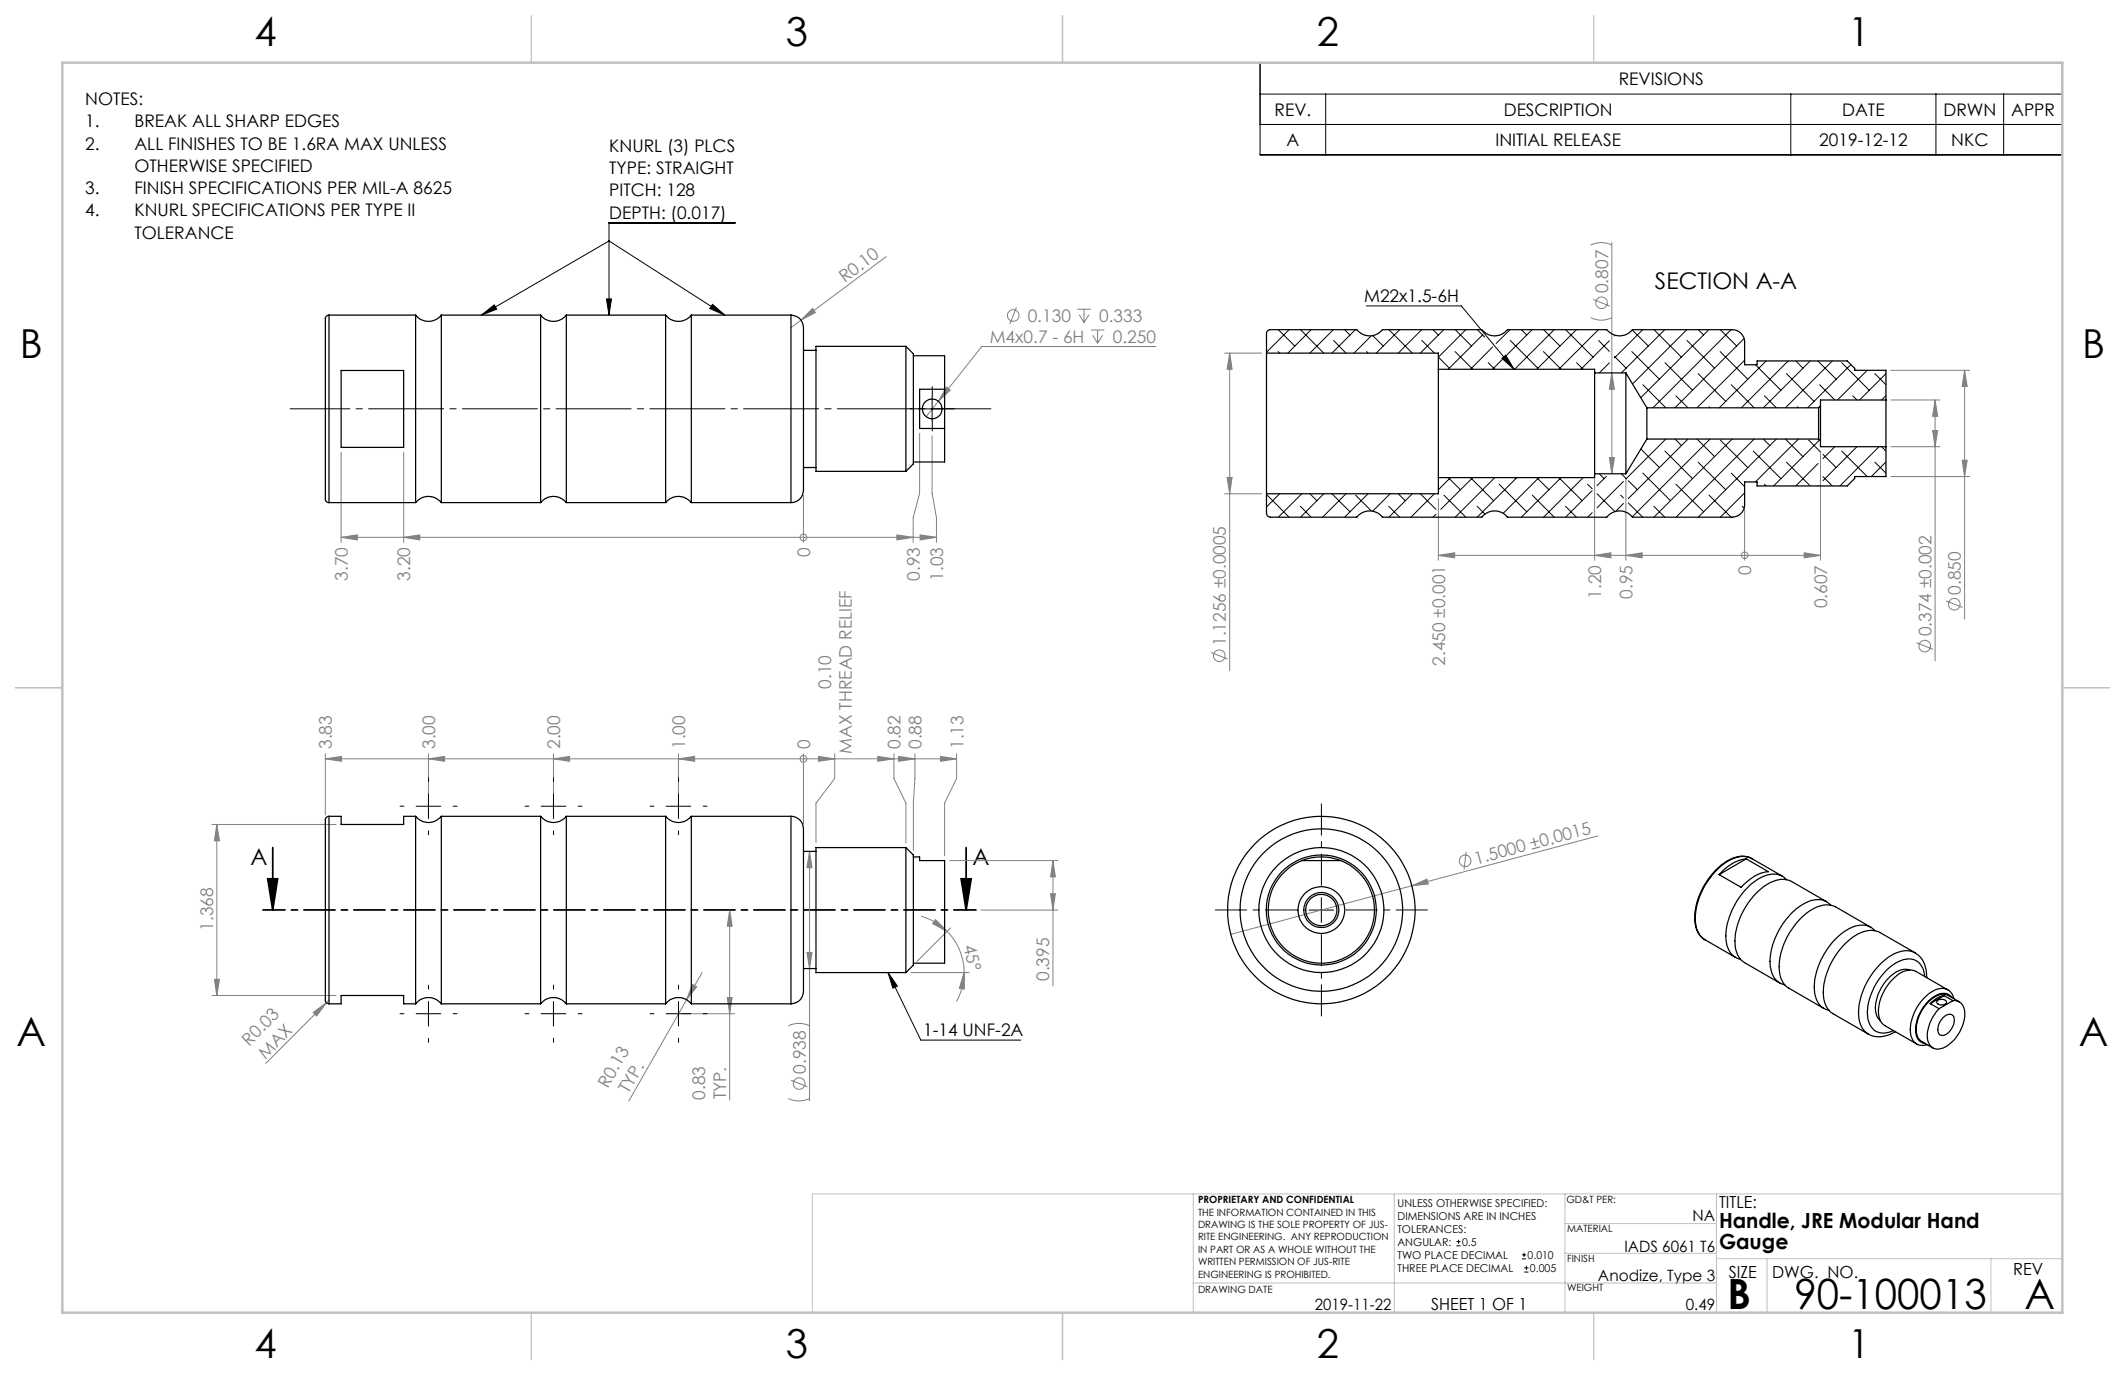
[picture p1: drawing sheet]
<svg xmlns="http://www.w3.org/2000/svg" width="432mm" height="279mm" viewBox="0 0 432 279" stroke-linecap="round" stroke-linejoin="round" font-family="sans-serif">
<g fill="none" stroke="#808080" stroke-width=".2">
<path d="M180.1 52.1l-17.3 13M323.2 49.8a4.6 4.6 0 0 1 4.3 0M327.5 49.3v47M162.8 65.1l-2.1 1.5M165.1 62.7l.6 .8-2.9 1.6zM192.3 78.6l.8 .7-2.4 2.2zM206.6 62.4l-1.4 3.4M218.9 62.8h2.8M219.3 63.9l1 1.6M220.3 62.8v2.7M221.3 63.9l-1 1.6M221.7 67.1h2.7"/>
<path d="M222 68.1l1 1.6M223 67.1v2.6M224 68.1l-1 1.6M234.9 70.4h-35.4l-8.8 11.1M248.8 71.8h7.6M249.9 71.8v64.5M249.9 71.8l.5 3.2h-1.1zM323.2 64.6l.3 .1a4.7 4.7 0 0 0 4-.1M323.7 60.9l3.4 1.3M327.5 75.8l.5 3.3h-1zM384.2 75.2h16M399.2 75.2v50.6"/>
<path d="M399.2 75.2l.5 3.3h-1zM69.3 91.9v18.3M82 91.9v18.3M186.9 88.1v12.1l-1.3 5v5M189.4 88.6v11.6l.9 5v5M190.7 81.5l-2.5 3.2M249.3 97h1.1l-.5 3.3zM324 97.3v16.5M327 93h1l-.5 3.3zM330.4 97.3v16.5M369.9 91.8v22M384.2 96.8h16"/>
<path d="M384.2 81.3h10M384.2 90.8h10M392.7 87.5h1l-.5 3.3zM393.2 81.3v53M393.2 81.3l.5 3.3h-1zM398.7 93.5h1l-.5 3.3zM69.3 109.2l3.3-.5v1zM69.3 109.2h121M82 109.2l3.3-.5v1zM163.3 109.2h.1M163.3 100.6v9.6M182.2 108.7l3.4 .5-3.4 .5z"/>
<path d="M187 108.7l3.3 .5-3.3 .5zM248.8 100.3h7.6M292.3 112.9l3.3-.6v1zM292.3 112.9h77.6M292.3 101.3v12.5M324 112.9l3.3-.6v1zM330.4 112.9l3.3-.6v1zM354.5 103.5v10.3M354.5 112.9h.1M366.6 112.3l3.3 .6-3.3 .4zM246.1 132.6l3.3 1.3M389.4 130.6l3.4 1.3"/>
<path d="M395.4 122.1l3.4 1.3M66.1 154.2h128.3M66.1 153.2v12.4M66.1 154.2l3.3-.5v1zM87.1 153.2v9.6M87.1 154.2l3.2-.5v1zM112.5 153.2v9.6M112.5 154.2l3.2-.5v1zM137.9 153.2v9.6M137.9 154.2l3.2-.5v1zM163.3 154.2h.1M163.3 153.2v14.2"/>
<path d="M166.3 153.7l3.3 .5-3.3 .5zM169.6 153.2v5l-3.8 5v8M178.4 153.7l3.2 .5-3.2 .5zM181.6 153.2v5l2.5 5v8M182.6 153.7l3.3 .5-3.3 .5zM185.9 153.2v5l-.3 5v9.6M191.1 153.7l3.3 .5-3.3 .5zM194.4 153.2v5l-2.5 5v10.7M43.1 167.5h25.2M44.1 167.5l.5 3.4h-1zM44.1 167.5v34.8M164.5 173l.5 3.3h-1z"/>
<path d="M164.5 173v50.7M193 174.9h21.9M214 174.9l.5 3.3h-1zM214 174.9v25.4M286.9 180l3-1.4 .3 1zM297.9 173.1l-.4 3.6M324.7 169.9l-74.6 20M43.6 199h1l-.5 3.3zM142.7 197.6l-14.9 26.1M148.3 184.9l.5 3.3h-1zM148.3 184.9v38.6M164 193.5h1l-.5 3.3z"/>
<path d="M185.1 197.6h11.8M187.2 186.2a12.2 12.2 0 0 1 5.2 3.1M190.1 186.9l2.3 2.4-2.9-1.6zM192.4 189.3a11.7 11.7 0 0 1 3.5 8.3M193.1 188.6l-6.8 6.8M195.9 197.6l.1 3.4-1.1-.2zM195.9 197.6a11.9 11.9 0 0 1-1.6 5.9M199.3 184.9h15.6M213.5 181.6h1l-.5 3.3zM43.1 202.3h25.2M63.6 205.7l2.7-1.9-2 2.6zM66.3 203.8l-12.3 12.3"/>
<path d="M66.9 203.2l-.6 .6M138.9 206h10.4M140.7 200l.9 .5-2.1 2.6zM147.8 202.7h1l-.5 3.3zM160.2 208.5a4.9 4.9 0 0 1 4.3 0M160.7 219.5l3.4 1.3M160.2 223.2a4.9 4.9 0 0 0 4.3 0"/>
<circle cx="205.9" cy="64.1" r="1.18"/>
<circle cx="325.4" cy="61.5" r="1.18"/>
<circle cx="163.3" cy="109.2" r=".68"/>
<circle cx="354.5" cy="112.8" r=".67"/>
<circle cx="247.8" cy="133.2" r="1.18"/>
<circle cx="391.1" cy="131.3" r="1.18"/>
<circle cx="397.1" cy="122.8" r="1.18"/>
<circle cx="163.2" cy="154.2" r=".69"/>
<circle cx="297.7" cy="174.9" r="1.17"/>
<circle cx="162.4" cy="220.2" r="1.18"/>
</g>
<g fill="none" stroke="#000" stroke-width=".2">
<path d="M256 12.7h163.1v18.8h-163.1zM256 19.1h163.1M269.4 19.1v12.4M363.9 19.1v12.4M393.4 19.1v12.4M407.1 19.1v12.4M419.1 25.3h-163.1M149.4 45.3h-25.6v18.7M97.8 64l26-15 23.5 15M97.8 64l2.6-2.1 .5 .9zM123.2 60.7h1l-.4 3.3zM144.8 61.8l2.5 2.2-3.1-1.3z"/>
<path d="M277.6 62.2h19.3l10.8 12.8M305.2 72.8l.8-.6 1.7 2.8zM186.9 83.1h5M189.4 80.6v5M84.6 163.8h5M87.1 161.3v5M110 163.8h5M112.5 161.3v5M135.4 163.8h5M137.9 161.3v5M180.4 197.6l2 2.8-1 .4zM180.4 197.6l6.7 13.7h20.3"/>
<path d="M266 184.9h5M268.5 182.4v5M84.6 206h5M87.1 203.5v5M110 206h5M112.5 203.5v5M135.4 206h5M137.9 203.5v5M295.9 253.2h.9M295.9 252.3h.9M296.4 251.9v.8M309.3 255.8h.8"/>
<path d="M309.3 255h.8M309.7 254.6v.8M309.7 258.5h.9M309.7 257.6h.9M310.2 257.2v.9"/>
</g>
<path d="M54.4 178.6h2l-1 6.3zM55.4 172.2v12.7M195.3 178.6h2l-1 6.3zM196.3 172.2v12.7" fill="none" stroke="#000" stroke-width=".35"/>
<path d="M268.5 179.9v-16.5M263.5 184.9h-16.5M268.5 189.9v16.6M273.5 184.9h16.6" fill="none" stroke="#000" stroke-width=".2" stroke-dasharray="15.2 1.3 1.3 1.3" stroke-dashoffset="8.9"/>
<path d="M59 83.1h142.3" fill="none" stroke="#000" stroke-width=".2" stroke-dasharray="15.2 1.3 1.3 1.3" stroke-dashoffset="3.1"/>
<path d="M198.3 184.9h-144.9" fill="none" stroke="#000" stroke-width=".35" stroke-dasharray="6.3 1.3 1.3 1.3" stroke-dashoffset="1.8"/>
<path d="M242.5 242.6v24.1M283.3 242.6v24.1M318 242.6v24.1M318 254.7h30.8M318 248.6h30.8M348.8 242.6v24.1M348.8 255.8h70.3M359.1 255.8v10.9M404.6 255.8v10.9M419.1 242.6h-254v24.1M242.5 260.7h106.3" fill="none" stroke="#c0c0c0" stroke-width=".2"/>
<path d="M108 3.2v9.5M215.9 3.2v9.5M323.8 3.2v9.5M3.1 139.7h9.6M419.1 139.7h9.5M108 266.7v9.6M215.9 266.7v9.6M323.8 266.7v9.6" fill="none" stroke="#c0c0c0" stroke-width=".25"/>
<path d="M12.7 12.7h406.4v254h-406.4z" fill="none" stroke="#c0c0c0" stroke-width=".5"/>
<g fill="none" stroke="#000" stroke-width=".2" stroke-dasharray="15.2 1.3 1.3 1.3">
<path d="M186.9 83.1h-2M189.4 80.6v-2M189.4 85.6v2M191.9 83.1h2M87.1 158.8v-.8M112.5 158.8v-.8M137.9 158.8v-.8M82.1 163.8h-.8M87.1 168.8v.8M92.1 163.8h.8M107.5 163.8h-.8M112.5 168.8v.8"/>
<path d="M117.5 163.8h.8M132.9 163.8h-.8M137.9 168.8v.8M142.9 163.8h.8M82.1 206h-.8M87.1 201v-.8M87.1 211v.8M92.1 206h.8M107.5 206h-.8M112.5 201v-.8M112.5 211v.8M117.5 206h.8"/>
<path d="M132.9 206h-.8M137.9 201v-.8M137.9 211v.8M142.9 206h.8"/>
</g>
<g fill="#000">
<path d="M305.2 72.8l.8-.6 1.7 2.8z"/>
<path d="M195.3 178.6h2l-1 6.3zM54.4 178.6h2l-1 6.3z"/>
</g>
<g fill="#808080">
<path d="M192.3 78.6l.8 .7-2.4 2.2z"/>
<path d="M286.9 180l3-1.4 .3 1z"/>
<path d="M165.1 62.7l.6 .8-2.9 1.6z"/>
<path d="M63.6 205.7l2.7-1.9-2 2.6z"/>
<path d="M140.7 200l.9 .5-2.1 2.6z"/>
<path d="M147.8 202.7h1l-.5 3.3zM148.3 184.9l.5 3.3h-1zM213.5 181.6h1l-.5 3.3zM214 174.9l.5 3.3h-1zM366.6 112.3l3.3 .6-3.3 .4zM330.4 112.9l3.3-.6v1zM292.3 112.9l3.3-.6v1zM324 112.9l3.3-.6v1z"/>
<path d="M166.3 153.7l3.3 .5-3.3 .5zM182.6 153.7l3.3 .5-3.3 .5zM137.9 154.2l3.2-.5v1zM112.5 154.2l3.2-.5v1zM87.1 154.2l3.2-.5v1zM66.1 154.2l3.3-.5v1zM178.4 153.7l3.2 .5-3.2 .5zM191.1 153.7l3.3 .5-3.3 .5zM182.2 108.7l3.4 .5-3.4 .5zM187 108.7l3.3 .5-3.3 .5zM82 109.2l3.3-.5v1zM69.3 109.2l3.3-.5v1z"/>
<path d="M195.9 197.6l.1 3.4-1.1-.2zM190.1 186.9l2.3 2.4-2.9-1.6z"/>
<path d="M327 93h1l-.5 3.3zM327.5 75.8l.5 3.3h-1z"/>
<path d="M44.1 167.5l.5 3.4h-1zM43.6 199h1l-.5 3.3zM164.5 173l.5 3.3h-1zM164 193.5h1l-.5 3.3zM399.2 75.2l.5 3.3h-1zM398.7 93.5h1l-.5 3.3zM393.2 81.3l.5 3.3h-1zM392.7 87.5h1l-.5 3.3zM249.9 71.8l.5 3.2h-1.1zM249.3 97h1.1l-.5 3.3z"/>
</g>
<path d="M180.4 197.6l2 2.8-1 .4zM123.2 60.7h1l-.4 3.3zM144.8 61.8l2.5 2.2-3.1-1.3zM97.8 64l2.6-2.1 .5 .9z" fill="#000"/>
<g fill="none" stroke="#000" stroke-width=".25">
<path d="M66.9 64a.94 .94 0 0 0-.8 1.4v35.5a.87 .87 0 0 0 .8 1.2M66.9 64v38.1M66.9 64h17.6M69.3 75.3h12.7v15.6h-12.7zM84.5 64a3.3 3.3 0 0 0 5.2 0M84.5 64v38.1M89.7 64v38.1M89.7 64h20.2M109.9 64a3.3 3.3 0 0 0 5.2 0M109.9 64v38.1M115.1 64v38.1M115.1 64h20.2"/>
<path d="M135.3 64a3.3 3.3 0 0 0 5.2 0M135.3 64v38.1M140.5 64v38.1M140.5 64h20.2M160.7 64a2.84 2.84 0 0 1 2.6 3.5v30.9a3.7 3.7 0 0 1-1.2 3.3l-.9 .4h-.5M160.7 64v38.1M163.3 71.2h2.5M184.1 70.4l1.5 1.5v22.4l-1.5 1.5M184.1 70.4v25.4M184.1 70.4h-18.3v25.4h18.3M185.6 72.3h6.3v6.8M191.9 79.1h-5v8h5"/>
<path d="M191.9 79.1v8M257.4 71.8v-4.1a.78 .78 0 0 1 .7-.7h17.6a3.3 3.3 0 0 0 5.2 0h20.2a3.3 3.3 0 0 0 5.2 0h20.2a3.3 3.3 0 0 0 5.2 0h20.3a2.53 2.53 0 0 1 2.5 2.5v4.6h2.5v-.8h18.4l1.5 1.6v.3h6.3v6.1M257.4 71.8v28.5M257.4 71.8h34.9v3.2M292.3 75v22M292.3 75h31.7v.8M324 75.8v20.5M324 75.8h6.4M330.4 75.8v20.5M330.4 75.8l4.2 7.1M163.3 95h2.5M191.9 87.1v6.8h-6.3"/>
<path d="M292.3 97v3.3h-34.9M324 96.3v.7h-31.7M324 96.3h6.4M334.6 82.9v6.3M334.6 82.9h34.9M334.6 89.2l-4.2 7.1M334.6 89.2h34.9M369.5 82.9v6.3M369.5 89.2l.4 .4M369.9 82.5v7.1M369.9 89.6v1.2h13.3M369.9 82.5l-.4 .4"/>
<path d="M383.2 90.8v6h-6.3v.4l-1.5 1.5h-18.4v-.8h-2.5v4.7a2.53 2.53 0 0 1-2.5 2.5h-20.3a3.3 3.3 0 0 0-5.2 0h-20.2a3.3 3.3 0 0 0-5.2 0h-20.2a3.3 3.3 0 0 0-5.2 0h-17.6a.85 .85 0 0 1-.7-.8v-4M383.2 81.3v9.5M383.2 81.3h-13.3v1.2M66.9 102.1h17.6M84.5 102.1a3.3 3.3 0 0 1 5.2 0M89.7 102.1h20.2M109.9 102.1a3.3 3.3 0 0 1 5.2 0M115.1 102.1h20.2M135.3 102.1a3.3 3.3 0 0 1 5.2 0M140.5 102.1h20.2M66.9 165.9a.81 .81 0 0 0-.8 1.1v35.5a1.15 1.15 0 0 0 .5 1.4l.3 .1M66.9 165.9h2.4v1.6h12.7v-1.6h2.5"/>
<path d="M66.9 165.9v38.1M84.5 165.9a3.3 3.3 0 0 0 5.2 0M84.5 165.9v38.1M89.7 165.9v38.1M89.7 165.9h20.2M109.9 165.9a3.3 3.3 0 0 0 5.2 0M109.9 165.9v38.1M115.1 165.9v38.1M115.1 165.9h20.2M135.3 165.9a3.3 3.3 0 0 0 5.2 0M135.3 165.9v38.1M140.5 165.9v38.1"/>
<path d="M140.5 165.9h20.2M160.7 165.9a2.86 2.86 0 0 1 2.6 3.6v30.9a3.6 3.6 0 0 1-1.2 3.2l-1.4 .4M160.7 165.9v38.1M163.3 173h2.5M184.1 172.2v25.4M184.1 172.2h-18.3v25.4h18.3M184.1 172.2l1.5 1.5v22.4l-1.5 1.5M185.6 174.1h1.3v.8h5v20.8h-6.3M264.5 174.9a10.8 10.8 0 0 0-4.6 16.6 10.8 10.8 0 0 0 17.2 0 10.8 10.8 0 0 0-4.6-16.6M264.5 174.9a11.1 11.1 0 0 1 8 0M264.5 174.9h8M354.8 174.5a8.7 8.7 0 0 0-5.5 3.2"/>
<path d="M354.8 174.5l4.5 2.6a8.4 8.4 0 0 0-5.5 3.2l-4.5-2.6M354.8 174.5l-5.5 3.2M356 174.5a4.7 4.7 0 0 0-4.9 .5 14.4 14.4 0 0 0-6.5 12.6 4 4 0 0 0 1.9 3.4l6.2 3.6M356 174.5l6.2 3.5M356 174.5a5.2 5.2 0 0 0-5.8 .9 14.6 14.6 0 0 0-5.8 11.8 4.7 4.7 0 0 0 2.1 3.8M363 178.8a3.9 3.9 0 0 0-4.8-.7 14.3 14.3 0 0 0-7.1 9.2 7.2 7.2 0 0 0 .9 6.8l1 .6 .7 .2M163.3 196.8h2.5M371.2 183.2l-7.2-4.1a4.8 4.8 0 0 0-4.8 .6 14.5 14.5 0 0 0-6.6 12.6 4.2 4.2 0 0 0 1.9 3.3l7.1 4.1M372 183.9a3.7 3.7 0 0 0-4.8-.6 14.3 14.3 0 0 0-7.5 13.1 3.9 3.9 0 0 0 3 3.7M380.2 188.4l-7.2-4.1a5.5 5.5 0 0 0-5.8 1.2 14.6 14.6 0 0 0-5.6 12 4 4 0 0 0 1.9 3.3l7.1 4.1M381 189.1a3.6 3.6 0 0 0-4.3-.8 14.1 14.1 0 0 0-7.8 9.9 6.9 6.9 0 0 0 1.1 6.2l.6 .5 1.1 .4M388 197.1a3.6 3.6 0 0 0-3.6 1.1 8.6 8.6 0 0 0-3.2 7.8l.3 .7 .6 .7"/>
<path d="M389.1 193.6l-7.1-4.1a4.8 4.8 0 0 0-4.9 .5 14.5 14.5 0 0 0-6.5 12.7 4.2 4.2 0 0 0 1.9 3.3l7.1 4.1M391.1 198.4a3.3 3.3 0 0 0-4.4-3.4 12.3 12.3 0 0 0-7.1 9.2 5.4 5.4 0 0 0 1.2 5.1 3.7 3.7 0 0 0 3.9 .1M391.5 198.6a5 5 0 0 0-3.2-5.3 7.2 7.2 0 0 0-6.3 2.7 14 14 0 0 0-4.2 11.3 4.1 4.1 0 0 0 1.8 2.8M66.9 204h2.4v-1.7h12.7v1.7h2.5M84.5 204a3.3 3.3 0 0 1 5.2 0M89.7 204h20.2M109.9 204a3.3 3.3 0 0 1 5.2 0M115.1 204h20.2M135.3 204a3.3 3.3 0 0 1 5.2 0M140.5 204h20.2M385.2 209.7a5.5 5.5 0 0 1-5.6 .4M392.2 203.9l1.8 1.1"/>
<path d="M393.7 203.3a1.15 1.15 0 0 1 1.8 .4 1.21 1.21 0 0 1-1.9 0zM394.7 206.9a1.42 1.42 0 0 1 2.3-.3 3.2 3.2 0 0 1-2.3 3.8 1.17 1.17 0 0 1-.9-1.8l.4-.9zM395 202.3a4.9 4.9 0 0 0-2.8 1.6M395 202.3l1.8 1M395 202.3l-2.8 1.6M395.8 201.2l-6.4-3.8a3.8 3.8 0 0 0-4.4 1.2 9.1 9.1 0 0 0-3.2 8.1l.5 1 .7 .7 6.5 3.7M396.6 202.7a2.37 2.37 0 0 0-3.4-.3 8.2 8.2 0 0 0-3.8 8 2.06 2.06 0 0 0 1.8 1.7M396.8 203.3a2.15 2.15 0 0 1 2.4 2.4 8 8 0 0 1-4.7 7.3 2.21 2.21 0 0 1-2.9-2.4 8.4 8.4 0 0 1 2.4-5.6M396.8 203.3l-2.8 1.7M397 202.9a2.55 2.55 0 0 0-4-1.6 9.4 9.4 0 0 0-4.7 9.2 2.39 2.39 0 0 0 3.3 1.8M398.1 203.6l-2.2-1.3a3.2 3.2 0 0 0-3.7 .9 8.2 8.2 0 0 0-2.8 6.7l.4 1 .4 .5 2.5 1.5"/>
<circle cx="189.4" cy="83.1" r="2.01"/>
<circle cx="268.5" cy="184.9" r="3.5"/>
<circle cx="268.5" cy="184.9" r="4.8"/>
<circle cx="268.5" cy="184.9" r="11.2"/>
<circle cx="268.5" cy="184.9" r="12.7"/>
<circle cx="268.5" cy="184.9" r="16.5"/>
<circle cx="268.5" cy="184.9" r="3.2"/>
<circle cx="268.5" cy="184.9" r="19.1"/>
</g>
<g fill="none" stroke="#000" stroke-width=".2">
<path d="M259.7 71.4l.3 .4M259.8 67l3.3 3.3M261.9 67l-4.5 4.6M264.3 67l4.7 4.8M266.4 67l-4.7 4.8M270.9 67l-4.7 4.8M271 69.2l2.5 2.6M273.2 67l1.1 1.1M275.4 67l-4.7 4.8M277.7 71.4l.3 .4M278.7 68.2l-3.6 3.6M278.9 68.2l2.2 2.1"/>
<path d="M282.2 67l4.8 4.8M284.4 67l-4.8 4.8M288.9 67l-4.8 4.8M288.9 69.2l2.6 2.6M291.2 67l1.1 1.1M293.4 67l-4.8 4.8M295.7 71.4l3.6 3.6M295.7 67l3.3 3.3M297.9 67l-5.6 5.6 2.2 2.2M300.2 67l1.5 1.5M301.3 68l-7 7M302.4 73.7l1.3 1.3"/>
<path d="M303.3 70.5l-4.5 4.5M305.3 73l-2 2M306.8 67l-2.8 2.8M306.9 69.2l5.6 5.6M309.1 67l1.1 1.1M311.3 67l-5.2 5.2M313.6 71.4l3.6 3.6M313.7 67l3.3 3.3M315.8 67l-8 8M318.1 67l5.6 5.6M320.3 67l-8 8M320.4 73.7l1.3 1.3"/>
<path d="M324.8 67l-8 8M324.8 69.2l2.2 2.2M327 73.7l-2 2.1M327 69.3l-5.8 5.7M328 72.4l2.4 2.4M328.2 68.1l-.2 .2M331.6 71.4l5.6 5.6M331.7 67.1l3.2 3.2M333.8 67l-5.8 5.7M333.8 78.2l4.7 4.7M336.1 67l5.6 5.6M338.3 67l-8.8 8.8"/>
<path d="M338.3 73.7l5.6 5.6M342.8 67l-11.1 11M342.8 69.2l5.6 5.6M345.1 75.9l5.6 5.7M345.1 67l1.1 1.1M347.2 67l-13.8 13.8M349.5 71.4l5.6 5.6M349.6 67l3.3 3.3M351.8 67l-15.9 15.9M351.8 78.2l4.6 4.7M354.4 68.8l-14 14.1M354.5 73.2l-9.7 9.7"/>
<path d="M356.7 74.1l5.2 5.2M358.9 73.3l-9.5 9.6M363 75.9l5.6 5.7M363.4 73.3l-9.6 9.6M364.9 73.3l1.5 1.5M367.8 73.3l-9.5 9.6M369.4 73.3l3.7 3.7M369.7 78.2l3.2 3.1M372.3 73.3l-9.5 9.6M374.2 73.7l5.6 5.6M376.1 74.1l-8.8 8.8M379.4 75.2l-6 6.1"/>
<path d="M381 75.9l2.2 2.3M383.2 75.9l-5.3 5.4M294.3 97l2.5 2.5M294.7 97l-2.4 2.5M298.8 97l4.7 4.7M299.3 97l-6.5 6.5M303.7 97l-8 8.1M304.6 98.4l5.6 5.6M307.8 97l.2 .3M308.2 97l-8 8.1M312.3 97l2.4 2.5M312.7 97l-7.3 7.3"/>
<path d="M316.8 97l4.7 4.7M317.2 97l-8.1 8.1M321.7 97l-8 8.1M322.6 98.4l.9 .9M323.5 99.7l-5.4 5.4M325 96.3l1 1M326.4 96.8l-1.9 1.9M329.5 96.3l1 1M329.9 97.8l-5.4 5.4M330.9 97.7l1.8 1.8M333.4 91.2l3.8 3.8M333.8 96.1l5.6 5.6"/>
<path d="M338.3 91.7l5.6 5.6M338.5 89.2l-8.1 8.1M340.4 89.2l1.3 1.3M340.5 98.4l5.7 5.6M340.5 80.4l2.5 2.5M343 89.2l-12.1 12.1M344.8 89.2l3.6 3.6M345.1 93.9l5.6 5.6M347.3 82.7l.2 .2M347.5 89.2l-15.8 15.8M349.5 89.4l5.6 5.6M351.8 96.1l2.7 2.8"/>
<path d="M352 89.2l-15.9 15.9M356.3 91.7l5.6 5.6M356.4 89.2l-15.8 15.9M358.3 89.2l1.3 1.3M358.5 98.4l.4 .3M358.5 80.4l2.5 2.5M361 89.2l-15.9 15.9M362.8 89.2l3.6 3.6M363 93.9l4.8 4.8M365.2 82.7l.2 .2M365.4 89.2l-8.7 8.7M367.5 89.4l2.4 2.4"/>
<path d="M369.4 94.2l-4.5 4.5M369.4 98.7h.1M369.7 89.4l-9.3 9.3M370.4 96.8l1.9 1.9M370.4 92.3l2.7 2.7M372.9 90.8l-2.5 2.4M374.2 91.7l5.2 5.1M376.5 80.4l.8 .9M377.3 90.8l-6.9 6.9M381 93.9l2.2 2.2M381.8 90.8l-7.9 7.9M382.3 90.8l.9 .9"/>
<path d="M383.2 93.9l-2.9 2.9M383.2 80.4l-.9 .9M257.5 100.6l4.4 4.5M260 100.3l-2.6 2.7M264.2 102.9l2.2 2.2M264.5 100.3l-4.7 4.8M266.2 100.3l1.4 1.4M269 100.3l-4.7 4.8M270.7 100.3l3.6 3.7M273.5 100.3l-4.8 4.8M275.4 100.6l3.3 3.2M278 100.3l-4.8 4.8"/>
<path d="M282.2 102.9l2.2 2.2M282.5 100.3l-3.6 3.6M284.1 100.3l1.4 1.4M287 100.3l-4.8 4.8M288.6 100.3l3.2 3.2M291.5 100.3l-4.8 4.8M291.8 104.5l-.6 .6M293.4 100.6l4.5 4.5M300.1 102.9l1.6 1.6M311.4 100.6l4.4 4.5M318.1 102.9l2.2 2.2M323.5 104.2l-.9 .9"/>
<path d="M324.5 100.3l3.7 3.7M329.3 100.6l.6 .6M329.9 102.3l-1.6 1.6M330.9 102.2l2.9 2.9M336.1 102.9l2.2 2.2M347.3 100.6l4.5 4.5M354 102.9l.4 .4M354.5 100.2l-4.9 4.9"/>
</g>
<g font-size="8.5">
<text x="351" y="266.1">B</text>
<text x="364.7" y="266.1">90-100013</text>
<text x="411.4" y="266.1">A</text>
</g>
<g font-size="8.1">
<text x="51.7" y="9.3">4</text>
<text x="159.7" y="9.3">3</text>
<text x="267.6" y="9.3">2</text>
<text x="375.6" y="9.3">1</text>
<text x="4" y="72.8">B</text>
<text x="423.1" y="72.8">B</text>
<text x="3.3" y="212.5">A</text>
<text x="422.4" y="212.5">A</text>
<text x="51.7" y="276">4</text>
<text x="159.7" y="276">3</text>
<text x="267.6" y="276">2</text>
<text x="375.6" y="276">1</text>
</g>
<g font-size="4.7">
<text x="336.3" y="58.7">SECTION A-A</text>
<text x="50.9" y="175.7">A</text>
<text x="197.6" y="175.7">A</text>
</g>
<g font-size="4.2">
<text x="349.3" y="249.6">Handle, JRE Modular Hand</text>
<text x="349.3" y="253.8">Gauge</text>
</g>
<g font-size="3.5">
<text x="328.9" y="17.2">REVISIONS</text>
<text x="17.3" y="21.3">NOTES:</text>
<text x="259" y="23.5">REV.</text>
<text x="305.6" y="23.5">DESCRIPTION</text>
<text x="374.3" y="23.5">DATE</text>
<text x="394.9" y="23.5">DRWN</text>
<text x="408.7" y="23.5">APPR</text>
<text x="17.3" y="25.9">1.</text>
<text x="27.3" y="25.9">BREAK ALL SHARP EDGES</text>
<text x="261.4" y="29.7">A</text>
<text x="303.9" y="29.7">INITIAL RELEASE</text>
<text x="369.7" y="29.7">2019-12-12</text>
<text x="396.5" y="29.7">NKC</text>
<text x="17.3" y="30.4">2.</text>
<text x="27.3" y="30.4">ALL FINISHES TO BE 1.6RA MAX UNLESS</text>
<text x="27.3" y="34.9">OTHERWISE SPECIFIED</text>
<text x="123.8" y="30.9">KNURL (3) PLCS</text>
<text x="123.8" y="35.4">TYPE: STRAIGHT</text>
<text x="17.3" y="39.4">3.</text>
<text x="27.3" y="39.4">FINISH SPECIFICATIONS PER MIL-A 8625</text>
<text x="123.8" y="39.9">PITCH: 128</text>
<text x="17.3" y="44">4.</text>
<text x="27.3" y="44">KNURL SPECIFICATIONS PER TYPE II</text>
<text x="123.8" y="44.4">DEPTH: (0.017)</text>
<text x="27.3" y="48.5">TOLERANCE</text>
<text x="277.2" y="61.3">M22x1.5-6H</text>
<text x="187.6" y="210.5">1-14 UNF-2A</text>
</g>
<g font-size="3.5" fill="#808080">
<text x="171.7" y="57.5" transform="rotate(-37 171.7 57.5)">R0.10</text>
<text x="326.8" y="59.6" transform="rotate(-90 326.8 59.6)">0.807</text>
<text x="208.8" y="65.4">0.130</text>
<text x="223.4" y="65.4">0.333</text>
<text x="201.1" y="69.6">M4x0.7 - 6H</text>
<text x="226.1" y="69.6">0.250</text>
<text x="164.6" y="113.1" transform="rotate(-90 164.6 113.1)">0</text>
<text x="70.7" y="118" transform="rotate(-90 70.7 118)">3.70</text>
<text x="83.4" y="118" transform="rotate(-90 83.4 118)">3.20</text>
<text x="186.9" y="118" transform="rotate(-90 186.9 118)">0.93</text>
<text x="191.6" y="118" transform="rotate(-90 191.6 118)">1.03</text>
<text x="355.9" y="116.8" transform="rotate(-90 355.9 116.8)">0</text>
<text x="325.4" y="121.7" transform="rotate(-90 325.4 121.7)">1.20</text>
<text x="331.7" y="121.7" transform="rotate(-90 331.7 121.7)">0.95</text>
<text x="371.3" y="123.6" transform="rotate(-90 371.3 123.6)">0.607</text>
<text x="398.5" y="120.8" transform="rotate(-90 398.5 120.8)">0.850</text>
<text x="249.1" y="131.3" transform="rotate(-90 249.1 131.3)">1.1256 ±0.0005</text>
<text x="392.5" y="129.3" transform="rotate(-90 392.5 129.3)">0.374 ±0.002</text>
<text x="293.6" y="135.3" transform="rotate(-90 293.6 135.3)">2.450 ±0.001</text>
<text x="168.9" y="140" transform="rotate(-90 168.9 140)">0.10</text>
<text x="67.5" y="152.2" transform="rotate(-90 67.5 152.2)">3.83</text>
<text x="88.4" y="152.2" transform="rotate(-90 88.4 152.2)">3.00</text>
<text x="113.8" y="152.2" transform="rotate(-90 113.8 152.2)">2.00</text>
<text x="139.2" y="152.2" transform="rotate(-90 139.2 152.2)">1.00</text>
<text x="164.6" y="152.2" transform="rotate(-90 164.6 152.2)">0</text>
<text x="173.1" y="153.2" transform="rotate(-90 173.1 153.2)">MAX THREAD RELIEF</text>
<text x="183" y="152.2" transform="rotate(-90 183 152.2)">0.82</text>
<text x="187.3" y="152.2" transform="rotate(-90 187.3 152.2)">0.88</text>
<text x="195.8" y="152.2" transform="rotate(-90 195.8 152.2)">1.13</text>
<text x="300" y="175.7" transform="rotate(-15 300 175.7)">1.5000 ±0.0015</text>
<text x="43.3" y="189.2" transform="rotate(-90 43.3 189.2)">1.368</text>
<text x="195.8" y="192.2" transform="rotate(77 195.8 192.2)">45°</text>
<text x="213.2" y="199.3" transform="rotate(-90 213.2 199.3)">0.395</text>
<text x="50.6" y="212.7" transform="rotate(-45 50.6 212.7)">R0.03</text>
<text x="53.9" y="215.3" transform="rotate(-45 53.9 215.3)">MAX</text>
<text x="123.5" y="221.2" transform="rotate(-60 123.5 221.2)">R0.13</text>
<text x="163.7" y="218.2" transform="rotate(-90 163.7 218.2)">0.938</text>
<text x="127.7" y="222.3" transform="rotate(-60 127.7 222.3)">TYP.</text>
<text x="143.3" y="223.5" transform="rotate(-90 143.3 223.5)">0.83</text>
<text x="147.5" y="223.4" transform="rotate(-90 147.5 223.4)">TYP.</text>
</g>
<g font-size="3.4">
<text x="349.3" y="245.6">TITLE:</text>
<text x="351.3" y="259.6">SIZE</text>
<text x="360.1" y="259.6">DWG. NO.</text>
<text x="409.1" y="259.1">REV</text>
<text x="290.8" y="266.1">SHEET 1 OF 1</text>
</g>
<g font-size="3.2">
<text x="343.9" y="248.1">NA</text>
<text x="330.1" y="254.5">IADS 6061 T6</text>
<text x="324.7" y="260.2">Anodize, Type 3</text>
<text x="267.2" y="266.2">2019-11-22</text>
<text x="342.5" y="266.2">0.49</text>
</g>
<g font-size="2.2">
<text x="284" y="245.2">UNLESS OTHERWISE SPECIFIED:</text>
<text x="284" y="247.8">DIMENSIONS ARE IN INCHES</text>
<text x="284" y="250.5">TOLERANCES:</text>
<text x="284" y="255.8">TWO PLACE DECIMAL</text>
<text x="284" y="253.1">ANGULAR:</text>
<text x="297.1" y="253.1">0.5</text>
<text x="310.4" y="255.8">0.010</text>
<text x="284" y="258.4">THREE PLACE DECIMAL</text>
<text x="310.9" y="258.4">0.005</text>
</g>
<g font-size="2">
<text x="243.4" y="244.5">PROPRIETARY AND CONFIDENTIAL</text>
<text x="318.3" y="244.4">GD&amp;T PER:</text>
<text x="243.4" y="247">THE INFORMATION CONTAINED IN THIS</text>
<text x="243.4" y="249.5">DRAWING IS THE SOLE PROPERTY OF JUS-</text>
<text x="318.4" y="250.3">MATERIAL</text>
<text x="243.4" y="252">RITE ENGINEERING. ANY REPRODUCTION</text>
<text x="243.4" y="254.6">IN PART OR AS A WHOLE WITHOUT THE</text>
<text x="243.4" y="257.1">WRITTEN PERMISSION OF JUS-RITE</text>
<text x="318.4" y="256.4">FINISH</text>
<text x="243.4" y="262.7">DRAWING DATE</text>
<text x="243.4" y="259.6">ENGINEERING IS PROHIBITED.</text>
<text x="318.4" y="262.3">WEIGHT</text>
</g>
</svg>
